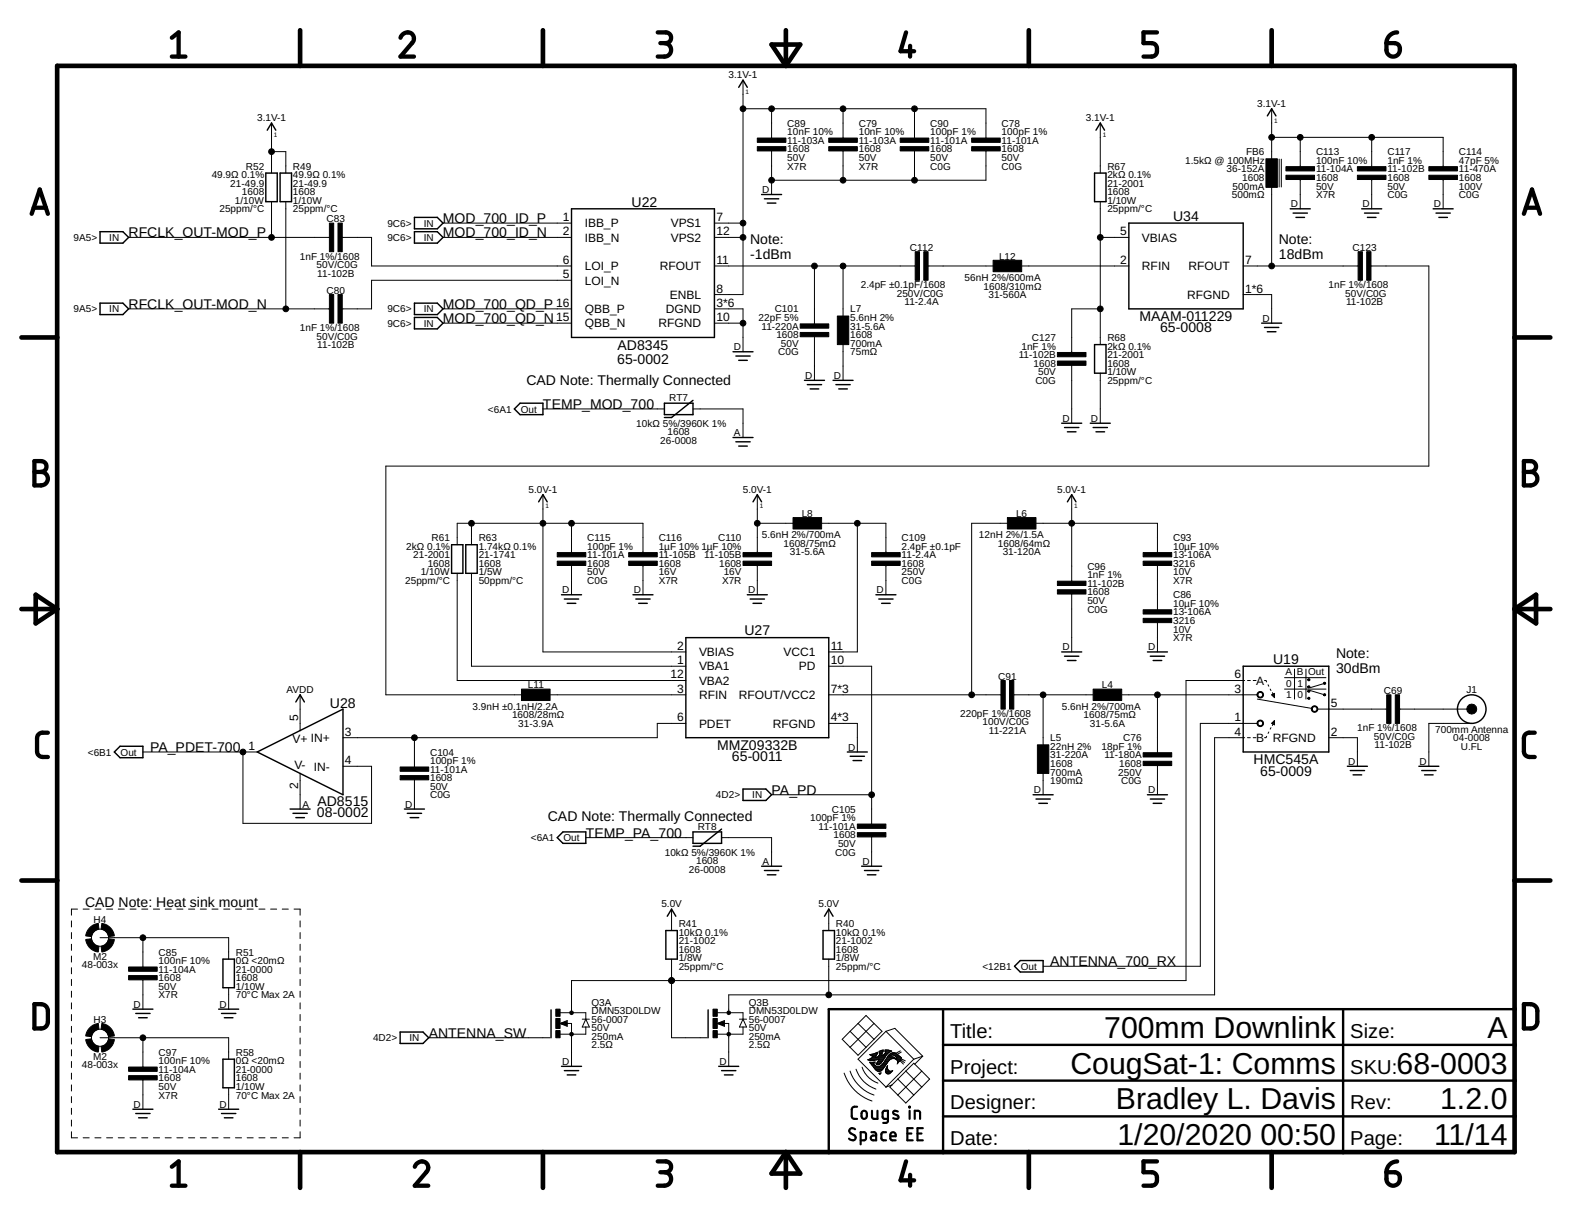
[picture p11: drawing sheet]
<svg xmlns="http://www.w3.org/2000/svg" width="279mm" height="216mm" viewBox="0 0 279 216" stroke-linecap="round" stroke-linejoin="round" font-family="sans-serif">
<g fill="none" stroke="#000" stroke-width=".18">
<path d="M132.1 19.3h43.1v5.2M132.1 14.2v38.1h-5.1M137.1 19.3v5.2M149.8 19.3v5.2M162.5 19.3v5.2M226 19.3v8.9M48.3 26.9h2.5v3.9M48.3 21.9v8.9M48.3 35.8v6.4M50.8 35.8v19.1M78.7 39.6h22.9M127 39.6h5.1"/>
<path d="M137.1 26.8v7.8M149.8 26.8v5.2M162.5 26.8v5.2M175.2 26.8v5.2h-38.1M195.6 21.9v8.9M195.6 35.8v25.4M226 33.3v14M226 24.4h30.5v5.2M227.4 28.3v4.9M227.7 28.3v4.9M231.1 24.4v5.2M231.1 31.9v5.2"/>
<path d="M243.8 24.4v5.2M243.8 31.9v5.2M256.5 31.9v5.2M22.9 54.9h35.6M22.9 42.2h35.6M60.8 42.2h5.2v5.1h35.6M78.7 54.9h22.9M78.7 42.2h22.9M78.7 57.4h22.9M101.6 49.8h-35.6v5.1h-5.2M127 54.9h5.1v7.6M127 42.2h5.1"/>
<path d="M127 47.3h35.7M127 57.4h5.1M144.8 47.3v10.3M144.8 59.8v7.8M149.8 47.3v8.9M165 47.3h11.5M181.6 47.3h19M195.6 54.9h-5.1v7.7M195.6 42.2h5M221 47.3h20.4M221 52.3h5v5.1M243.7 47.3h10.3v35.5h-185.4v40.7h24.1"/>
<path d="M96.5 72.7h21.6M123.2 72.7h8.9v5M149.8 61.2v6.4M190.5 64.9v10.3M195.6 66.3v8.9M81.3 96.8v-3.8h33v5.2M83.8 93v3.8M96.5 87.9v27.9h25.4M101.6 93v5.2M134.6 87.9v10.3M134.6 93h6.3M146 93h11.5v5.2"/>
<path d="M152.4 93v22.8h-5.1M179 93h-6.3v30.5M184.1 93h21.6v5.2M190.5 87.9v15.4M81.3 101.9v19h40.6M83.8 101.9v16.5h38.1M101.6 100.5v5.2M114.3 100.5v5.2M134.6 100.5v5.2M147.3 118.4h7.6v28M157.5 100.5v5.2M190.5 105.6v10.2"/>
<path d="M205.7 100.5v7.9M205.7 110.6v5.2M230.1 118.9v5.3M232.1 118.9v5.3M25.4 133.6h20.3M43.2 133.6v12.7h22.8v-10.1h-5M53.3 123.5v6.3M53.3 137.4v6.4M73.7 131.1v5.2M73.7 138.6v5.2M97.8 123.5h24.1M121.9 128.5h-5.1v2.6h-55.8"/>
<path d="M147.3 128.5h5.1v5.1M147.3 123.5h30.6M180.2 123.5h14.1M185.4 123.5v8.9M185.4 137.4v3.8M199.4 123.5h24.1M205.7 123.5v10.3M205.7 136v5.2M221.2 120.9h-10.4v53.3h-109.2v5.8M221.2 131.1h-5.3v45.7h-86.4v3.2M221.7 120.9h.5M221.7 131.1h.5"/>
<path d="M222.7 120.9h.5M222.7 131.1h.5M223.5 128.5h-10.2v43.2h-27.9M223.5 124.2l9.6 1.7M224.7 120.9h.3l.1 .3M225.1 130.8l-.1 .3h-.3M225.4 121.7l.1 .2M225.5 130.1l-.1 .2M225.8 122.4l.1 .3M225.9 129.3l-.1 .3M226 123.5l.5-.3v.8zM226.1 128.5h.4"/>
<path d="M226.1 123.5h.4M226.1 123.4h.4M226.1 123.1l.2 .2M226.2 128.6h.3M226.2 128.4h.3M226.2 123.7h.3M226.3 128.7l-.2 .2M226.3 128.2h.2M226.3 123.3h.2M226.4 123.8h.1M226.4 128.7h.1M226.4 128.1h.1"/>
<path d="M226.5 123.9h.1M226.5 128v.8l-.5-.3zM228.3 120.4h7.4M228.3 122.4h7.4M232.9 122.7l2.5 .8M234.1 126h12.4M235.4 121.4l-2.5 .8M236.2 131.1h5.1v5.1M248.8 126h12.8M261.6 128.5h-7.6v7.7M104.1 148.8h19.1M128.2 148.8h8.9v5.1"/>
<path d="M137.1 141.2h17.8M154.9 148.7v5.2M12.7 163.6v1.1M12.7 165.7v1.1M12.7 167.8v1.1M12.7 169.9v1.1M12.7 172v1M12.7 174v1.1M12.7 176.1v1.1M12.7 178.2v1.1M13.8 161.5h-1.1v1.1M14.8 161.5h1.1"/>
<path d="M16.9 161.5h1M17.8 166.6h22.8v3.8M18.9 161.5h1.1M21 161.5h1.1M23.1 161.5h1.1M25.2 161.5h1.1M25.4 166.6v5.2M25.4 174.1v5.2M27.3 161.5h1.1M29.4 161.5h1M31.4 161.5h1.1M33.5 161.5h1.1"/>
<path d="M35.6 161.5h1.1M37.7 161.5h1.1M39.8 161.5h1.1M40.6 175.5v3.8M41.8 161.5h1.1M43.9 161.5h1.1M46 161.5h1.1M48.1 161.5h1.1M50.2 161.5h1M52.3 161.5h1v1.1M53.3 163.6v1.1M53.3 165.7v1.1"/>
<path d="M53.3 167.8v1.1M53.3 169.9v1.1M53.3 172v1M53.3 174v1.1M53.3 176.1v1.1M53.3 178.2v1.1M99.6 180h4.5v1.1M119.4 170.4v14h6.3M119.4 161.5v3.9M127.5 180h4.6v1.1M147.3 161.5v3.9M147.3 170.4v6.4"/>
<path d="M12.7 180.3v1.1M12.7 182.4v1.1M12.7 184.4v1.1M12.7 186.5v1.1M12.7 188.6v1.1M12.7 190.7v1.1M12.7 192.8v1.1M12.7 194.9v1M12.7 196.9v1.1M12.7 199v1.1M17.8 184.4h22.8v3.8M25.4 184.4v5.2"/>
<path d="M25.4 191.9v5.2M40.6 193.3v3.8M53.3 180.3v1.1M53.3 182.4v1.1M53.3 184.4v1.1M53.3 186.5v1.1M53.3 188.6v1.1M53.3 190.7v1.1M53.3 192.8v1.1M53.3 194.9v1M53.3 196.9v1.1M53.3 199v1.1"/>
<path d="M76.2 184.4h21.6M99.5 181.9l1.3-.5v1zM100.7 181.9h.9v7.6M103.5 181.1h1.3M104.1 182.5v1.3h-4.6M104.1 181.1l.7 1.4h-1.3zM127.5 181.9l1.3-.5v1zM128.6 181.9h.9v7.6M131.4 181.1h1.3M132.1 182.5v1.3h-4.6M132.1 181.1l.6 1.4h-1.3zM150 190.7a7.9 7.9 0 0 0 5 4.9"/>
<path d="M151.1 190.3a6.8 6.8 0 0 0 4.2 4.3M151.1 183.3l-1.4 1.4 1.4 1.4M151.1 183.3l2.8 2.8M152.1 190a5.6 5.6 0 0 0 3.6 3.5M152.5 181.9l1.4-1.5 1.4 1.5M152.5 181.9l-1.4 1.4M152.5 181.9l2.8 2.8M153.2 189.6a4.5 4.5 0 0 0 2.8 2.9M154.3 188.3h1.6M154.5 188.4h1M154.6 188.2h2.5M154.7 188.9h.7"/>
<path d="M154.7 187.5h1M154.8 189h.5M154.8 188.1l-.6 .2 1.1 .1 1-.2-.5 .7M154.8 188h2.4M154.9 189.1h.4M154.9 187.6h.8M154.9 187.3h1M155 189.2h.4M155 187.9h.6M155 189.4h.6M155.1 187.7h.6M155.1 187.8h.6"/>
<path d="M155.2 189.5h.6M155.2 188.8h.3M155.2 189.6h2M155.2 189l.1 .1M155.3 189.7h1.8M155.3 189.1l.5 .4h.6M155.3 181.9l1.5 1.4-4.3 4.2-1.4-1.4M155.3 181.9l-4.2 4.2M155.4 188.9l.2-.2-1 .1a4 4 0 0 0 1.6 1.6l.4-.1M155.4 187.2h.6M155.4 188.9l-.2 .1M155.4 189.8h1.6"/>
<path d="M155.5 189.9h1.5M155.6 190.1h1.2M155.7 187.1h.2M155.7 187.9h1.6M155.7 190.2h1M155.7 187.6l-.1 .4M155.7 189h.8M155.8 189.1h.5M155.9 188.9h.7M155.9 190.3h.7M155.9 187h.1M155.9 187l.1 .3-.3 .3"/>
<path d="M155.9 187l-1.3 .4 .6 .3-.4 .4M155.9 188.8h.8M156 187.8h1.3M156 187.8l-.4 .2M156 188.6h.8M156.1 188.5h.8M156.1 187.7h1.3M156.1 188.4h.9M156.2 188.3h.8M156.2 187.6h.6M156.3 190.8h.2M156.3 187h.5"/>
<path d="M156.3 186.9h.7M156.3 187.1h.5M156.3 187.5h.5M156.4 187.3h.4M156.4 190.9h.1M156.4 189.5h.9M156.4 187.2h.4M156.4 186.8h.6M156.6 190.6v.1M156.6 189.4h.8M156.6 190.6l-.4 .1 .2 .2M156.6 190.6l-.2 .3"/>
<path d="M156.6 188.9l-.2 .1a.48 .48 0 0 1-.7 0l.1-.1M156.7 189.2h.8M156.8 186.6h.2M156.8 187.2v.3M156.8 189.1h.7M156.9 187.6h.6M156.9 189h.7M157 186.9h-.2v.3M157 186.9v-.3l-.7 .2 .1 .5-.4 .5M157 187.5h.6M157 188.9h.7M157.1 188.8h.7"/>
<path d="M157.1 187.3h.6M157.2 188.6h.7M157.2 187.2h.6M157.3 188.5h.7M157.3 186.8h1.1M157.3 189.5l-.7 .8M157.3 186.6h.7M157.4 188.4h.7M157.4 187.1h.5M157.4 190.4h1.1M157.4 190.3h.7M157.4 190.2a.52 .52 0 0 0 .2 .6 .52 .52 0 0 0 .7-.1"/>
<path d="M157.4 190.2h.5M157.4 190.5h1M157.4 190.1h.4M157.4 188.3h.8M157.4 187h.7M157.5 183.3l4.9 4.9M157.5 183.3l-5 4.9 5 5M157.5 183.3l1.5-.6 5 5M157.5 189.9h.3M157.5 186.9h.8M157.5 190.6h.8M157.5 189.8h.2"/>
<path d="M157.5 188.2h.9M157.5 189.8l-.1 .4M157.6 189.7h.1M157.6 187.5l-1 1.4M157.6 188h1.5M157.6 189.6l.2-.2v.7M157.6 189.6l-.1 .2M157.6 190.8h.5M157.6 189.6h.1M157.6 187.9h1.4M157.7 189.5h.1M157.7 187.8h1"/>
<path d="M157.8 187.2l-.2 .3M157.8 187.2l.7-.4-1.2-.2a.79 .79 0 0 1-.5 1v-.1M157.8 187.7h.3M157.8 190.1l.3 .2M157.9 187.6h.4M158 187.5h.6M158 187.5a6.1 6.1 0 0 1-1.6 2M158 187.5a1.06 1.06 0 0 1 1.7 .1l.3 .2M158.1 188.4l-.8 1.1M158.1 190.3h.4M158.1 187.3h1.3M158.3 187.2h1"/>
<path d="M158.5 190.4l-.2 .3M158.5 187.1h.6M158.5 190.3l.2-.1-.2 .2M158.5 190.3h.1M158.7 187.5h.9M158.7 187.8l.6 .4M159 187.6l.4 .4M159 187.6l-.2-.1a.67 .67 0 0 0-.7 .3h.6M159 187.6h.8M159.1 187.7h.8M159.2 188.2h.1M159.2 187.8h.8"/>
<path d="M159.3 188.2l-.6-.1-.6 .3M159.3 188.2l.1 .2M159.3 188.2h.1M159.3 188.3h.8l.7 .5M159.3 187.9h.9M159.4 188v.2h-.1M159.4 188.2h.7M159.4 188h.8M159.4 188.4h.6M159.4 188.4l.2 .5M159.5 188.5h.4M159.6 188.9h.1"/>
<path d="M159.6 188.9l-.2 .2M159.6 188.6h.2M159.6 191.7l2.8 2.9M159.6 188.8h.1M159.8 188.6l-.2 .3M160 188.5l.6 .6M160 186.7l-.8 .5M160 187.8a.48 .48 0 0 1-.2 .8M160.2 188.2l.7 .3M160.2 186.9l-.7 .5M161 190.3l-2.8 2.9 2.8 2.8 2.8-2.8M161 190.3l1.4-1.4 1.4 1.4"/>
<path d="M161 190.3l2.8 2.9M162.4 188.2l-4.9 5 1-.4M163.8 190.3l1.4 1.4-1.4 1.5M163.8 190.3l-4.2 4.3M164 187.7l-1.6 .5M164 187.7l-1.4 1.4M12.7 201.1v1.1h1.1M14.8 202.2h1.1M16.9 202.2h1M18.9 202.2h1.1M21 202.2h1.1M23.1 202.2h1.1"/>
<path d="M25.2 202.2h1.1M27.3 202.2h1.1M29.4 202.2h1M31.4 202.2h1.1M33.5 202.2h1.1M35.6 202.2h1.1M37.7 202.2h1.1M39.8 202.2h1.1M41.8 202.2h1.1M43.9 202.2h1.1M46 202.2h1.1M48.1 202.2h1.1"/>
<path d="M50.2 202.2h1M53.3 201.1v1.1h-1"/>
<circle cx="17.8" cy="166.6" r="1.52"/>
<circle cx="17.8" cy="184.4" r="1.52"/>
</g>
<g fill="#000" stroke="#000" stroke-width=".18">
<path d="M223.6 123a.58 .58 0 0 1 .9 .2 .58 .58 0 0 1-.3 .8 .58 .58 0 0 1-.8-.5h.2a.42 .42 0 0 1 .5-.5 .42 .42 0 0 1 .2 .7 .42 .42 0 0 1-.7-.1v-.1h-.2z" fill-rule="evenodd"/>
<path d="M223.6 128.1a.58 .58 0 0 1 .9 .1 .58 .58 0 0 1-.3 .9 .58 .58 0 0 1-.8-.6h.2a.42 .42 0 0 1 .5-.4 .42 .42 0 0 1 .2 .7 .42 .42 0 0 1-.7-.1v-.2h-.2z" fill-rule="evenodd"/>
<path d="M232.5 122.7h.3v.3h-.3l-.1-.2h.3h-.3z" fill-rule="evenodd"/>
<path d="M232.5 124h.3v.2h-.3l-.1-.1h.3h-.3z" fill-rule="evenodd"/>
<path d="M232.5 121.9h.3v.3h-.3l-.1-.1h.3h-.3z" fill-rule="evenodd"/>
<path d="M232.5 120.6h.3v.3h-.3l-.1-.1h.3h-.3z" fill-rule="evenodd"/>
<path d="M233.2 125.6a.58 .58 0 0 1 1 .1 .58 .58 0 0 1-.4 .9 .58 .58 0 0 1-.7-.6h.1a.42 .42 0 0 1 .6-.4 .42 .42 0 0 1 .2 .6 .42 .42 0 0 1-.7 0l-.1-.2h-.1z" fill-rule="evenodd"/>
<path d="M235.3 123.3h.3v.3h-.3l-.1-.1h.3h-.3z" fill-rule="evenodd"/>
<path d="M235.3 121.3h.3v.3h-.3l-.1-.2h.3h-.3z" fill-rule="evenodd"/>
<path d="M15.2 166.9l1.1-.1a1.51 1.51 0 0 0 1.3 1.3l-.1 1.1a2.52 2.52 0 0 1-2.3-2.3z" fill-rule="evenodd"/>
<path d="M15.8 165a2.47 2.47 0 0 1 1.7-.9l.1 1a1.57 1.57 0 0 0-1.3 1.3l-1.1-.1 .2-.6z" fill-rule="evenodd"/>
<path d="M18 168.1a1.51 1.51 0 0 0 1.3-1.3l1 .1a2.53 2.53 0 0 1-2.2 2.3z" fill-rule="evenodd"/>
<path d="M18.1 164.1a2.59 2.59 0 0 1 2.2 2.2l-1 .1a1.57 1.57 0 0 0-1.3-1.3z" fill-rule="evenodd"/>
<path d="M15.2 184.7l1.1-.1a1.51 1.51 0 0 0 1.3 1.3l-.1 1a2.52 2.52 0 0 1-2.3-2.2z" fill-rule="evenodd"/>
<path d="M15.8 182.8a2.47 2.47 0 0 1 1.7-.9l.1 1a1.57 1.57 0 0 0-1.3 1.3l-1.1-.1 .2-.6z" fill-rule="evenodd"/>
<path d="M18 185.9a1.51 1.51 0 0 0 1.3-1.3l1 .1a2.59 2.59 0 0 1-2.2 2.2z" fill-rule="evenodd"/>
<path d="M18.1 181.9a2.59 2.59 0 0 1 2.2 2.2l-1 .1a1.57 1.57 0 0 0-1.3-1.3z" fill-rule="evenodd"/>
<circle cx="132.1" cy="19.3" r=".51"/>
<circle cx="137.1" cy="19.3" r=".51"/>
<circle cx="149.8" cy="19.3" r=".51"/>
<circle cx="162.5" cy="19.3" r=".51"/>
<circle cx="48.3" cy="26.9" r=".51"/>
<circle cx="132.1" cy="39.6" r=".51"/>
<circle cx="137.1" cy="32" r=".51"/>
<circle cx="149.8" cy="32" r=".51"/>
<circle cx="162.5" cy="32" r=".51"/>
<circle cx="226" cy="24.4" r=".51"/>
<circle cx="231.1" cy="24.4" r=".51"/>
<circle cx="243.8" cy="24.4" r=".51"/>
<circle cx="48.3" cy="42.2" r=".51"/>
<circle cx="50.8" cy="54.9" r=".51"/>
<circle cx="132.1" cy="42.2" r=".51"/>
<circle cx="132.1" cy="57.4" r=".51"/>
<circle cx="144.8" cy="47.3" r=".51"/>
<circle cx="149.8" cy="47.3" r=".51"/>
<circle cx="195.6" cy="54.9" r=".51"/>
<circle cx="195.6" cy="42.2" r=".51"/>
<circle cx="226" cy="47.3" r=".51"/>
<circle cx="83.8" cy="93" r=".51"/>
<circle cx="96.5" cy="93" r=".51"/>
<circle cx="101.6" cy="93" r=".51"/>
<circle cx="134.6" cy="93" r=".51"/>
<circle cx="152.4" cy="93" r=".51"/>
<circle cx="190.5" cy="93" r=".51"/>
<circle cx="43.2" cy="133.6" r=".51"/>
<circle cx="73.7" cy="131.1" r=".51"/>
<circle cx="172.7" cy="123.5" r=".51"/>
<circle cx="185.4" cy="123.5" r=".51"/>
<circle cx="205.7" cy="123.5" r=".51"/>
<circle cx="261.6" cy="126" r=".89"/>
<circle cx="154.9" cy="141.2" r=".51"/>
<circle cx="25.4" cy="166.6" r=".51"/>
<circle cx="101.6" cy="180" r=".32"/>
<circle cx="119.4" cy="174.2" r=".51"/>
<circle cx="129.5" cy="180" r=".32"/>
<circle cx="147.3" cy="176.8" r=".51"/>
<circle cx="25.4" cy="184.4" r=".51"/>
<circle cx="101.6" cy="183.8" r=".32"/>
<circle cx="129.5" cy="183.8" r=".32"/>
</g>
<g fill="none" stroke="#000" stroke-width=".83">
<path d="M10.2 11.7h259v193h-259zM53.3 5.4v6.3M96.5 5.4v6.3M137.1 7.9h5.1l-2.5 3.8zM139.7 5.4v6.3M182.9 5.4v6.3M226 5.4v6.3M3.8 60h6.4M269.2 60h6.3M3.8 108.2h6.4M6.3 105.7l3.9 2.5-3.9 2.6zM269.2 108.2h6.3"/>
<path d="M269.2 108.2l3.8-2.5v5.1zM3.8 156.5h6.4M269.2 156.5h6.3M53.3 204.7v6.4M96.5 204.7v6.4M139.7 204.7v6.4M139.7 204.7l2.5 3.8h-5.1zM182.9 204.7v6.4M226 204.7v6.4"/>
</g>
<g fill="none" stroke="#000" stroke-width=".76">
<path d="M30.5 6.7l1.2-.9v4.3M30.5 10.1h2.5M71.2 6.7a1.18 1.18 0 0 1 1.6-.9 1.18 1.18 0 0 1 .6 1.7l-2.2 2.6h2.4M116.9 5.8h1.4a.95 .95 0 0 1 1 .9 .95 .95 0 0 1-1 1h-.9M118.1 7.7a1.2 1.2 0 0 1 1.2 1.2 1.2 1.2 0 0 1-1.2 1.2h-1.2M161 5.8l-.9 3.3h2.4M161.8 8.1v2M205.6 5.8h-2.4v1.9h1.5a1.25 1.25 0 0 1 1 .9 1.25 1.25 0 0 1-.5 1.3l-.5 .2h-1.5M246.4 7.7h1.5a1.2 1.2 0 0 1 .9 1.3 1.2 1.2 0 0 1-1.2 1 1.2 1.2 0 0 1-1.2-1.1zM248.3 5.8a1.88 1.88 0 0 0-1.9 1.9M5.6 38l1.5-4.3 1.4 4.3M6 36.9h2.1"/>
<path d="M270.8 38l1.5-4.3 1.4 4.3M271.2 36.9h2.2M6.1 81.9h1.2a.96 .96 0 0 1 1 1 .96 .96 0 0 1-1 1 1.2 1.2 0 0 1 1.2 1.2 1.2 1.2 0 0 1-1.2 1.2h-1.2zM6.1 83.9h1.2M270.8 81.9h1.3a.96 .96 0 0 1 .9 1 .96 .96 0 0 1-.9 1 1.2 1.2 0 0 1 1.2 1.2 1.2 1.2 0 0 1-1.2 1.2h-1.3zM270.8 83.9h1.3M8.5 130.2a1.65 1.65 0 0 0-1.6 .3l-.3 .6v2.4a1.01 1.01 0 0 0 1 1h.9M272.8 130.2a1.74 1.74 0 0 0-1.7 .3l-.3 .6v2.4a.98 .98 0 0 0 1 1h1M6.1 178.4a2.43 2.43 0 0 1 2 .3l.3 .4 .1 .5v2.2l-.4 .7a2.35 2.35 0 0 1-2 .3zM270.8 178.4a2.43 2.43 0 0 1 2 .3l.3 .4 .1 .5v2.2l-.4 .7a2.35 2.35 0 0 1-2 .3zM30.5 207.3l1.2-.9v4.3M30.5 210.7h2.5"/>
<path d="M73.7 207.3a1.19 1.19 0 0 1 1.5-.9 1.19 1.19 0 0 1 .8 1.5l-2.3 2.8h2.4M116.9 206.4h1.4a.96 .96 0 0 1 1 .9 .96 .96 0 0 1-1 1h-.9M118.1 208.3a1.2 1.2 0 0 1 1.2 1.2 1.2 1.2 0 0 1-1.2 1.2h-1.2M161 206.4l-.9 3.3h2.4M161.8 208.8v1.9M205.6 206.4h-2.4v1.9h1.5a1.22 1.22 0 0 1 1 1.2 1.22 1.22 0 0 1-1 1.2h-1.5M246.4 208.3h1.5a1.2 1.2 0 0 1 .9 1.3 1.2 1.2 0 0 1-1.2 1.1 1.2 1.2 0 0 1-1.2-1.2zM248.3 206.4a1.92 1.92 0 0 0-1.9 1.9"/>
</g>
<path d="M167.6 179.3v25.4M238.7 179.3v25.4M269.2 179.3h-121.9v25.4M167.6 198.4h101.6M167.6 192h101.6M167.6 185.7h101.6" fill="none" stroke="#000" stroke-width=".42"/>
<g fill="none" stroke="#000" stroke-width=".38">
<path d="M152.3 196.7h-.4a.51 .51 0 0 0-.5 .4l.1 1.5 .2 .2h.6M153.2 197.5l.5-.1a.81 .81 0 0 1 0 1.4h-.3l-.3-.3zM155 197.4v1.1l.1 .2 .2 .1h.7v-1.4M157.8 198.8h-.7l-.2-.2v-.9l.2-.3h.7v1.8l-.2 .3h-.6M159.6 197.5a.54 .54 0 0 0-.9 .1l.1 .3 .8 .4 .1 .4a.75 .75 0 0 1-1 0M161.6 196.7l.1 .1zM161.7 197.4v1.4M162.6 198.8v-1.4h.7l.2 .2v1.2M152 200.7a.54 .54 0 0 0-.8-.1 .54 .54 0 0 0 0 .8l.6 .3a.49 .49 0 0 1 .2 .7 .49 .49 0 0 1-.7 .2l-.4-.3M153 202.6h.7l.2-.2v-.9l-.2-.3h-.7v2.1M154.9 201.2h.6l.2 .3v1.1h-.5a.42 .42 0 0 1-.5-.4 .42 .42 0 0 1 .5-.4h.5M157.5 201.2h-.6l-.2 .3v.9l.2 .2h.6"/>
<path d="M158.2 201.9h1a.5 .5 0 0 0-.3-.7 .5 .5 0 0 0-.7 .5l.1 .8 .9 .1M161.3 201.4h.7M162.2 200.5h-.9v2.1h.9M163.1 201.4h.7M164 200.5h-.9v2.1h.9"/>
</g>
<g fill="#000" stroke="#000" stroke-width=".18">
<path d="M58.5 39.6h.8v5.1h-.8zM60.1 39.6h.7v5.1h-.7zM134.6 24.5h5.1v.8h-5.1zM134.6 26.1h5.1v.7h-5.1zM147.3 24.5h5.1v.8h-5.1zM147.3 26.1h5.1v.7h-5.1zM160 24.5h5.1v.8h-5.1zM160 26.1h5.1v.7h-5.1zM172.7 24.5h5.1v.8h-5.1zM172.7 26.1h5.1v.7h-5.1zM225 28.2h2v5.1h-2zM228.6 29.6h5v.8h-5z"/>
<path d="M228.6 31.1h5v.8h-5zM241.3 29.6h5v.8h-5zM241.3 31.1h5v.8h-5zM254 29.6h5v.8h-5zM254 31.1h5v.8h-5zM58.5 52.3h.8v5.1h-.8zM60.1 52.3h.7v5.1h-.7zM142.2 57.6h5.1v.7h-5.1zM142.2 59.1h5.1v.7h-5.1zM148.8 56.2h2.1v5h-2.1zM162.7 44.7h.7v5.1h-.7zM164.2 44.7h.8v5.1h-.8z"/>
<path d="M176.5 46.2h5.1v2.1h-5.1zM241.4 44.7h.7v5.1h-.7zM242.9 44.7h.8v5.1h-.8zM187.9 62.6h5.1v.8h-5.1zM187.9 64.2h5.1v.7h-5.1zM99 98.2h5.1v.8h-5.1zM99 99.7h5.1v.8h-5.1zM111.7 98.2h5.1v.8h-5.1zM111.7 99.7h5.1v.8h-5.1zM132.1 98.2h5v.8h-5zM132.1 99.7h5v.8h-5zM140.9 92h5.1v2h-5.1z"/>
<path d="M154.9 98.2h5.1v.8h-5.1zM154.9 99.7h5.1v.8h-5.1zM179 92h5.1v2h-5.1zM203.2 98.2h5.1v.8h-5.1zM203.2 99.7h5.1v.8h-5.1zM187.9 103.3h5.1v.7h-5.1zM187.9 104.8h5.1v.8h-5.1zM203.2 108.4h5.1v.7h-5.1zM203.2 109.9h5.1v.7h-5.1zM71.1 136.3h5.1v.8h-5.1zM71.1 137.8h5.1v.8h-5.1zM92.7 122.4h5.1v2.1h-5.1z"/>
<path d="M177.9 120.9h.8v5.1h-.8zM179.4 120.9h.8v5.1h-.8zM184.4 132.4h2v5h-2zM194.3 122.4h5.1v2.1h-5.1zM203.2 133.8h5.1v.7h-5.1zM203.2 135.3h5.1v.7h-5.1zM246.5 123.5h.7v5h-.7zM248 123.5h.8v5h-.8zM152.4 146.4h5.1v.8h-5.1zM152.4 148h5.1v.7h-5.1zM22.9 171.8h5v.8h-5zM22.9 173.4h5v.7h-5z"/>
<path d="M98.8 179.3h.7v1.3h-.7zM126.7 179.3h.8v1.3h-.8zM22.9 189.6h5v.8h-5zM22.9 191.1h5v.8h-5zM98.8 183.1h.7v1.3h-.7zM98.8 181h.7v1.8h-.7zM126.7 183.1h.8v1.3h-.8zM126.7 181h.8v1.8h-.8z"/>
</g>
<g fill="none" stroke="#000" stroke-width=".25">
<path d="M131.3 15.5l.8-1.3 .7 1.3M47.2 30.8h2.1v5h-2.1zM47.5 23.1l.8-1.2 .7 1.2M49.8 30.8h2v5h-2zM73.7 38.6h4l1 1-1 1.1h-4zM101.6 37.1h25.4v22.9h-25.4zM135.4 34.6h3.5M135.9 35.3h2.5M136.4 36.1h1.5M194.5 30.8h2.1v5h-2.1zM194.8 23.1l.8-1.2 .7 1.2M200.6 39.6h20.4v15.3h-20.4z"/>
<path d="M225.3 20.6l.7-1.3 .8 1.3M229.3 37.1h3.6M229.8 37.9h2.6M230.3 38.6h1.6M242 37.1h3.6M242.5 37.9h2.6M243 38.6h1.6M254.7 37.1h3.6M255.2 37.9h2.6M255.7 38.6h1.6M17.8 41.2h4l1.1 1-1.1 1h-4zM17.8 53.9h4l1.1 1-1.1 1h-4z"/>
<path d="M73.7 41.2h4l1 1-1 1h-4zM73.7 53.9h4l1 1-1 1h-4zM73.7 56.4h4l1 1-1 1h-4zM224.2 57.4h3.6M224.7 58.2h2.6M225.3 58.9h1.5M92.4 71.6h4.1v2.1h-4.1l-1-1zM118.1 71.6h5.1v2.1h-5.1zM123.2 71.1l-3.8 3.1h-1.3M130.3 77.7h3.5M130.3 62.5h3.5M130.8 78.5h2.5"/>
<path d="M130.8 63.3h2.5M131.3 79.3h1.5M131.3 64h1.5M143 67.6h3.5M143.5 68.3h2.5M144 69.1h1.5M148.1 67.6h3.5M148.6 68.3h2.5M149.1 69.1h1.5M188.7 75.2h3.6M189.2 76h2.5M189.7 76.7h1.5"/>
<path d="M193.8 75.2h3.5M194.3 76h2.5M194.5 61.2h2.1v5.1h-2.1zM194.8 76.7h1.5M80.3 96.8h2v5.1h-2zM82.8 96.8h2v5.1h-2zM95.7 89.2l.8-1.3 .8 1.3M133.8 89.2l.8-1.3 .8 1.3M189.7 89.2l.8-1.3 .7 1.3M99.8 105.7h3.6M100.3 106.4h2.5M100.8 107.2h1.5"/>
<path d="M112.5 105.7h3.6M113 106.4h2.5M113.5 107.2h1.5M121.9 113.3h25.4v17.8h-25.4zM132.8 105.7h3.6M133.3 106.4h2.6M133.8 107.2h1.6M155.7 105.7h3.5M156.2 106.4h2.5M156.7 107.2h1.5M188.7 115.8h3.6M189.2 116.6h2.5"/>
<path d="M189.7 117.4h1.5M203.9 115.8h3.6M204.4 116.6h2.6M205 117.4h1.5M221 118.4h15.2v15.2h-15.2zM21.3 132.6h4.1v2h-4.1l-1-1zM45.7 133.6l15.3-7.6v15.2zM52.6 124.7l.7-1.2 .8 1.2M150.6 133.6h3.6M151.1 134.4h2.5M151.6 135.1h1.5M239.5 136.2h3.5"/>
<path d="M240 136.9h2.5M240.5 137.7h1.5M252.2 136.2h3.5M252.7 136.9h2.5M253.2 137.7h1.5M51.6 143.8h3.5M52.1 144.5h2.5M52.6 145.3h1.5M71.9 143.8h3.5M72.4 144.5h2.5M72.9 145.3h1.5M99 148.8l1.1-1h4v2.1h-4z"/>
<path d="M123.2 147.8h5v2.1h-5zM128.2 147.3l-3.8 3.1h-1.2M132.1 140.2h4l1 1-1 1h-4zM135.4 153.9h3.5M135.9 154.7h2.5M136.4 155.4h1.5M153.1 153.9h3.6M153.6 154.7h2.6M154.2 155.4h1.5M183.6 141.2h3.6M184.1 142h2.6M184.6 142.7h1.6"/>
<path d="M203.9 141.2h3.6M204.4 142h2.6M205 142.7h1.5M23.6 179.3h3.6M38.9 179.3h3.5M39.6 170.4h2.1v5.1h-2.1zM97.9 179.5v4.9M118.3 165.4h2.1v5h-2.1zM118.6 162.8l.8-1.3 .7 1.3M125.9 179.5v4.9M146.3 165.4h2v5h-2zM146.5 162.8l.8-1.3 .8 1.3"/>
<path d="M180.3 171.7l1-1h4.1v2h-4.1zM23.6 197.1h3.6M24.1 180.1h2.6M24.1 197.9h2.6M24.6 180.8h1.6M24.6 198.6h1.6M38.9 197.1h3.5M39.4 180.1h2.5M39.4 197.9h2.5M39.6 188.2h2.1v5.1h-2.1zM39.9 180.8h1.5M39.9 198.6h1.5"/>
<path d="M71.1 183.4h4.1l1 1-1 1h-4.1zM99.8 189.5h3.6M100.3 190.2h2.5M100.8 191h1.5M127.7 189.5h3.6M128.2 190.2h2.6M128.8 191h1.5"/>
<circle cx="261.6" cy="126" r="2.54"/>
</g>
<path d="M100.7 181.6l-.9 .3 .9 .2v-.2h-.3M128.6 181.6l-.9 .3 .9 .2v-.2h-.2" fill="none" stroke="#000" stroke-width=".32"/>
<g font-size="5.4">
<text x="196.3" y="184.4">700mm Downlink</text>
<text x="264.4" y="184.4">A</text>
<text x="190.3" y="190.8">CougSat-1: Comms</text>
<text x="248.2" y="190.8">68-0003</text>
<text x="198.3" y="197.1">Bradley L. Davis</text>
<text x="256" y="197.1">1.2.0</text>
<text x="198.6" y="203.5">1/20/2020</text>
<text x="224" y="203.5">00:50</text>
<text x="254.9" y="203.5">11/14</text>
</g>
<g font-size="3.6">
<text x="168.9" y="184.4">Title:</text>
<text x="240" y="184.4">Size:</text>
<text x="168.9" y="190.8">Project:</text>
<text x="240" y="190.8">SKU:</text>
<text x="168.9" y="197.1">Designer:</text>
<text x="240" y="197.1">Rev:</text>
<text x="168.9" y="203.5">Date:</text>
<text x="240" y="203.5">Page:</text>
</g>
<g font-size="2.5">
<text x="78.7" y="39.7">MOD_700_ID_P</text>
<text x="112.3" y="36.7">U22</text>
<text x="208.5" y="39.3">U34</text>
<text x="22.9" y="42.2">RFCLK_OUT-MOD_P</text>
<text x="78.7" y="42.2">MOD_700_ID_N</text>
<text x="133.3" y="43.3">Note:</text>
<text x="133.3" y="46">-1dBm</text>
<text x="227.3" y="43.3">Note:</text>
<text x="227.3" y="46">18dBm</text>
<text x="22.9" y="54.9">RFCLK_OUT-MOD_N</text>
<text x="78.7" y="54.9">MOD_700_QD_P</text>
<text x="78.7" y="57.4">MOD_700_QD_N</text>
<text x="202.5" y="57">MAAM-011229</text>
<text x="206.2" y="59.1">65-0008</text>
<text x="109.7" y="64.7">65-0002</text>
<text x="109.8" y="62.1">AD8345</text>
<text x="93.6" y="68.5">CAD Note: Thermally Connected</text>
<text x="96.5" y="72.7">TEMP_MOD_700</text>
<text x="132.3" y="112.9">U27</text>
<text x="226.3" y="118">U19</text>
<text x="237.5" y="117">Note:</text>
<text x="237.5" y="119.6">30dBm</text>
<text x="58.6" y="125.9">U28</text>
<text x="26.7" y="133.6">PA_PDET-700</text>
<text x="127.4" y="133.2">MMZ09332B</text>
<text x="130.1" y="135.3">65-0011</text>
<text x="222.8" y="135.8">HMC545A</text>
<text x="224" y="137.8">65-0009</text>
<text x="56.4" y="143.1">AD8515</text>
<text x="137.1" y="141.2">PA_PD</text>
<text x="56.3" y="145.2">08-0002</text>
<text x="97.4" y="145.9">CAD Note: Thermally Connected</text>
<text x="104.1" y="148.9">TEMP_PA_700</text>
<text x="15.1" y="161.2">CAD Note: Heat sink mount</text>
<text x="186.7" y="171.7">ANTENNA_700_RX</text>
<text x="76.2" y="184.4">ANTENNA_SW</text>
</g>
<g font-size="2.1">
<text x="100" y="39.3">1</text>
<text x="100" y="41.8">2</text>
<text x="103.9" y="40.4">IBB_P</text>
<text x="119.2" y="40.4">VPS1</text>
<text x="127.3" y="39.3">7</text>
<text x="127.3" y="41.8">12</text>
<text x="199.1" y="41.8">5</text>
<text x="100" y="46.9">6</text>
<text x="103.9" y="43">IBB_N</text>
<text x="119.2" y="43">VPS2</text>
<text x="127.3" y="46.9">11</text>
<text x="199.1" y="46.9">2</text>
<text x="203" y="43">VBIAS</text>
<text x="221.3" y="46.9">7</text>
<text x="100" y="49.5">5</text>
<text x="103.9" y="50.6">LOI_N</text>
<text x="103.9" y="48">LOI_P</text>
<text x="117.3" y="48">RFOUT</text>
<text x="119.1" y="53.1">ENBL</text>
<text x="127.3" y="52">8</text>
<text x="203" y="48">RFIN</text>
<text x="211" y="53.1">RFGND</text>
<text x="211.2" y="48">RFOUT</text>
<text x="221.3" y="52">1*6</text>
<text x="98.9" y="54.5">16</text>
<text x="98.9" y="57.1">15</text>
<text x="103.9" y="55.7">QBB_P</text>
<text x="103.9" y="58.2">QBB_N</text>
<text x="117" y="58.2">RFGND</text>
<text x="118.3" y="55.7">DGND</text>
<text x="127.3" y="57.1">10</text>
<text x="127.3" y="54.5">3*6</text>
<text x="120.4" y="115.5">2</text>
<text x="120.4" y="118">1</text>
<text x="124.2" y="116.6">VBIAS</text>
<text x="124.2" y="119.1">VBA1</text>
<text x="139.3" y="116.6">VCC1</text>
<text x="142" y="119.1">PD</text>
<text x="147.7" y="115.5">11</text>
<text x="147.7" y="118">10</text>
<text x="119.2" y="120.6">12</text>
<text x="120.4" y="123.1">3</text>
<text x="124.2" y="124.2">RFIN</text>
<text x="124.2" y="121.7">VBA2</text>
<text x="131.3" y="124.2">RFOUT/VCC2</text>
<text x="147.7" y="123.1">7*3</text>
<text x="219.4" y="123.1">3</text>
<text x="219.4" y="120.6">6</text>
<text x="223.3" y="121.7">A</text>
<text x="236.5" y="125.6">5</text>
<text x="53" y="128.2" transform="rotate(-90 53 128.2)">5</text>
<text x="61.3" y="130.7">3</text>
<text x="120.4" y="128.2">6</text>
<text x="124.2" y="129.3">PDET</text>
<text x="137.3" y="129.3">RFGND</text>
<text x="147.7" y="128.2">4*3</text>
<text x="219.4" y="128.2">1</text>
<text x="219.4" y="130.7">4</text>
<text x="223.3" y="131.8">B</text>
<text x="226.2" y="131.8">RFGND</text>
<text x="236.5" y="130.7">2</text>
<text x="44.2" y="133.3">1</text>
<text x="52" y="132.1">V+ IN+</text>
<text x="52.3" y="136.7">V- IN-</text>
<text x="61.3" y="135.8">4</text>
<text x="53" y="140.2" transform="rotate(-90 53 140.2)">2</text>
</g>
<g font-size="1.8">
<text x="129.5" y="13.9">3.1V-1</text>
<text x="45.7" y="21.5">3.1V-1</text>
<text x="139.9" y="22.5">C89</text>
<text x="152.6" y="22.5">C79</text>
<text x="165.3" y="22.5">C90</text>
<text x="178" y="22.5">C78</text>
<text x="193" y="21.5">3.1V-1</text>
<text x="223.5" y="19">3.1V-1</text>
<text x="139.9" y="25.6">11-103A</text>
<text x="139.9" y="27.1">1608</text>
<text x="139.9" y="28.6">50V</text>
<text x="139.9" y="24">10nF 10%</text>
<text x="152.6" y="25.6">11-103A</text>
<text x="152.6" y="27.1">1608</text>
<text x="152.6" y="28.6">50V</text>
<text x="152.6" y="24">10nF 10%</text>
<text x="165.3" y="25.6">11-101A</text>
<text x="165.3" y="27.1">1608</text>
<text x="165.3" y="28.6">50V</text>
<text x="165.3" y="24">100pF 1%</text>
<text x="178" y="25.6">11-101A</text>
<text x="178" y="27.1">1608</text>
<text x="178" y="28.6">50V</text>
<text x="178" y="24">100pF 1%</text>
<text x="210.7" y="29.1">1.5kΩ @ 100MHz</text>
<text x="221.5" y="27.6">FB6</text>
<text x="233.9" y="29.1">100nF 10%</text>
<text x="233.9" y="27.6">C113</text>
<text x="246.6" y="29.1">1nF 1%</text>
<text x="246.6" y="27.6">C117</text>
<text x="259.3" y="29.1">47pF 5%</text>
<text x="259.3" y="27.6">C114</text>
<text x="37.6" y="31.7">49.9Ω 0.1%</text>
<text x="40.9" y="33.2">21-49.9</text>
<text x="43" y="34.7">1608</text>
<text x="43.7" y="30.1">R52</text>
<text x="52.1" y="34.7">1608</text>
<text x="52.1" y="33.2">21-49.9</text>
<text x="52.1" y="31.7">49.9Ω 0.1%</text>
<text x="52.1" y="30.1">R49</text>
<text x="135.5" y="34.3">D</text>
<text x="139.9" y="30.1">X7R</text>
<text x="152.6" y="30.1">X7R</text>
<text x="165.3" y="30.1">C0G</text>
<text x="178" y="30.1">C0G</text>
<text x="196.8" y="34.7">1608</text>
<text x="196.8" y="33.2">21-2001</text>
<text x="196.8" y="31.7">2kΩ 0.1%</text>
<text x="196.8" y="30.1">R67</text>
<text x="218" y="30.6">36-152A</text>
<text x="218.9" y="35.2">500mΩ</text>
<text x="219.1" y="33.7">500mA</text>
<text x="220.8" y="32.2">1608</text>
<text x="233.9" y="30.6">11-104A</text>
<text x="233.9" y="32.2">1608</text>
<text x="233.9" y="33.7">50V</text>
<text x="233.9" y="35.2">X7R</text>
<text x="246.6" y="30.6">11-102B</text>
<text x="246.6" y="32.2">1608</text>
<text x="246.6" y="33.7">50V</text>
<text x="246.6" y="35.2">C0G</text>
<text x="259.3" y="30.6">11-470A</text>
<text x="259.3" y="32.2">1608</text>
<text x="259.3" y="33.7">100V</text>
<text x="259.3" y="35.2">C0G</text>
<text x="39" y="37.7">25ppm/°C</text>
<text x="41.8" y="36.2">1/10W</text>
<text x="52.1" y="36.2">1/10W</text>
<text x="52.1" y="37.7">25ppm/°C</text>
<text x="58.1" y="39.5">C83</text>
<text x="68.8" y="40.3">9C6&gt;</text>
<text x="75.3" y="40.3">IN</text>
<text x="196.8" y="36.2">1/10W</text>
<text x="196.8" y="37.7">25ppm/°C</text>
<text x="229.5" y="36.9">D</text>
<text x="242.2" y="36.9">D</text>
<text x="254.9" y="36.9">D</text>
<text x="13.1" y="42.8">9A5&gt;</text>
<text x="19.4" y="42.8">IN</text>
<text x="53.3" y="46.1">1nF 1%/1608</text>
<text x="56.3" y="47.7">50V/C0G</text>
<text x="68.8" y="42.8">9C6&gt;</text>
<text x="75.3" y="42.8">IN</text>
<text x="161.7" y="44.6">C112</text>
<text x="177.6" y="46.1">L12</text>
<text x="240.4" y="44.6">C123</text>
<text x="56.4" y="49.2">11-102B</text>
<text x="58.1" y="52.2">C80</text>
<text x="153" y="51.2">2.4pF ±0.1pF/1608</text>
<text x="159.4" y="52.7">250V/C0G</text>
<text x="171.4" y="49.9">56nH 2%/600mA</text>
<text x="174.8" y="51.5">1608/310mΩ</text>
<text x="175.7" y="53">31-560A</text>
<text x="236.1" y="51.2">1nF 1%/1608</text>
<text x="239.1" y="52.7">50V/C0G</text>
<text x="13.1" y="55.5">9A5&gt;</text>
<text x="19.4" y="55.5">IN</text>
<text x="53.3" y="58.8">1nF 1%/1608</text>
<text x="68.8" y="55.5">9C6&gt;</text>
<text x="68.8" y="58.1">9C6&gt;</text>
<text x="75.3" y="55.5">IN</text>
<text x="75.3" y="58.1">IN</text>
<text x="134.8" y="57">22pF 5%</text>
<text x="135.3" y="58.6">11-220A</text>
<text x="137.7" y="55.5">C101</text>
<text x="151.1" y="58.6">31-5.6A</text>
<text x="151.1" y="57">5.6nH 2%</text>
<text x="151.1" y="55.5">L7</text>
<text x="160.8" y="54.3">11-2.4A</text>
<text x="224.4" y="57.2">D</text>
<text x="239.2" y="54.3">11-102B</text>
<text x="56.3" y="60.3">50V/C0G</text>
<text x="56.4" y="61.9">11-102B</text>
<text x="130.4" y="62.3">D</text>
<text x="138" y="60.1">1608</text>
<text x="138.3" y="63.1">C0G</text>
<text x="138.8" y="61.6">50V</text>
<text x="151.1" y="60.1">1608</text>
<text x="151.1" y="61.6">700mA</text>
<text x="151.1" y="63.1">75mΩ</text>
<text x="181.1" y="63.6">11-102B</text>
<text x="181.5" y="62.1">1nF 1%</text>
<text x="183.4" y="60.6">C127</text>
<text x="183.7" y="65.2">1608</text>
<text x="196.8" y="65.2">1608</text>
<text x="196.8" y="63.6">21-2001</text>
<text x="196.8" y="62.1">2kΩ 0.1%</text>
<text x="196.8" y="60.6">R68</text>
<text x="119" y="71.3">RT7</text>
<text x="143.1" y="67.3">D</text>
<text x="148.2" y="67.3">D</text>
<text x="184" y="68.2">C0G</text>
<text x="184.5" y="66.7">50V</text>
<text x="196.8" y="66.7">1/10W</text>
<text x="196.8" y="68.2">25ppm/°C</text>
<text x="86.7" y="73.3">&lt;6A1</text>
<text x="92.5" y="73.3">Out</text>
<text x="113.1" y="75.8">10kΩ 5%/3960K 1%</text>
<text x="118.6" y="77.4">1608</text>
<text x="130.5" y="77.5">A</text>
<text x="188.8" y="75">D</text>
<text x="193.9" y="75">D</text>
<text x="117.4" y="78.9">26-0008</text>
<text x="93.9" y="87.5">5.0V-1</text>
<text x="132" y="87.5">5.0V-1</text>
<text x="187.9" y="87.5">5.0V-1</text>
<text x="135.4" y="95.6">5.6nH 2%/700mA</text>
<text x="142.5" y="91.8">L8</text>
<text x="174" y="95.6">12nH 2%/1.5A</text>
<text x="180.6" y="91.8">L6</text>
<text x="72.2" y="97.7">2kΩ 0.1%</text>
<text x="73.4" y="99.2">21-2001</text>
<text x="76" y="100.7">1608</text>
<text x="76.7" y="96.2">R61</text>
<text x="85.1" y="100.7">1608</text>
<text x="85.1" y="99.2">21-1741</text>
<text x="85.1" y="97.7">1.74kΩ 0.1%</text>
<text x="85.1" y="96.2">R63</text>
<text x="104.4" y="99.2">11-101A</text>
<text x="104.4" y="100.7">1608</text>
<text x="104.4" y="97.7">100pF 1%</text>
<text x="104.4" y="96.2">C115</text>
<text x="117.1" y="99.2">11-105B</text>
<text x="117.1" y="100.7">1608</text>
<text x="117.1" y="97.7">1µF 10% 1µF 10%</text>
<text x="117.1" y="96.2">C116</text>
<text x="125.2" y="99.2">11-105B</text>
<text x="127.7" y="96.2">C110</text>
<text x="127.8" y="100.7">1608</text>
<text x="139.3" y="97.2">1608/75mΩ</text>
<text x="140.4" y="98.7">31-5.6A</text>
<text x="160.3" y="99.2">11-2.4A</text>
<text x="160.3" y="100.7">1608</text>
<text x="160.3" y="97.7">2.4pF ±0.1pF</text>
<text x="160.3" y="96.2">C109</text>
<text x="177.4" y="97.2">1608/64mΩ</text>
<text x="178.2" y="98.7">31-120A</text>
<text x="193.3" y="101.2">C96</text>
<text x="208.5" y="99.2">13-106A</text>
<text x="208.5" y="100.7">3216</text>
<text x="208.5" y="97.7">10µF 10%</text>
<text x="208.5" y="96.2">C93</text>
<text x="72" y="103.8">25ppm/°C</text>
<text x="74.8" y="102.3">1/10W</text>
<text x="85.1" y="102.3">1/5W</text>
<text x="85.1" y="103.8">50ppm/°C</text>
<text x="99.9" y="105.4">D</text>
<text x="104.4" y="102.3">50V</text>
<text x="104.4" y="103.8">C0G</text>
<text x="112.6" y="105.4">D</text>
<text x="117.1" y="102.3">16V</text>
<text x="117.1" y="103.8">X7R</text>
<text x="128.3" y="103.8">X7R</text>
<text x="128.6" y="102.3">16V</text>
<text x="133" y="105.4">D</text>
<text x="155.8" y="105.4">D</text>
<text x="160.3" y="102.3">250V</text>
<text x="160.3" y="103.8">C0G</text>
<text x="193.3" y="104.3">11-102B</text>
<text x="193.3" y="105.8">1608</text>
<text x="193.3" y="107.3">50V</text>
<text x="193.3" y="102.8">1nF 1%</text>
<text x="208.5" y="102.3">10V</text>
<text x="208.5" y="103.8">X7R</text>
<text x="208.5" y="107.8">10µF 10%</text>
<text x="208.5" y="106.3">C86</text>
<text x="193.3" y="108.9">C0G</text>
<text x="208.5" y="109.4">13-106A</text>
<text x="208.5" y="110.9">3216</text>
<text x="208.5" y="112.4">10V</text>
<text x="208.5" y="113.9">X7R</text>
<text x="188.8" y="115.6">D</text>
<text x="204.1" y="115.6">D</text>
<text x="50.9" y="123.1">AVDD</text>
<text x="93.8" y="122.3">L11</text>
<text x="177.4" y="120.8">C91</text>
<text x="195.8" y="122.3">L4</text>
<text x="228.5" y="120">A</text>
<text x="228.6" y="122.1">0</text>
<text x="228.6" y="124.1">1</text>
<text x="230.5" y="120">B</text>
<text x="230.6" y="124.1">0</text>
<text x="230.6" y="122.1">1</text>
<text x="232.5" y="120">Out</text>
<text x="246" y="123.3">C69</text>
<text x="260.7" y="123.1">J1</text>
<text x="84" y="126.1">3.9nH ±0.1nH/2.2A</text>
<text x="91" y="127.6">1608/28mΩ</text>
<text x="92.1" y="129.2">31-3.9A</text>
<text x="170.7" y="127.4">220pF 1%/1608</text>
<text x="174.6" y="128.9">100V/C0G</text>
<text x="175.7" y="130.4">11-221A</text>
<text x="186.7" y="131.7">L5</text>
<text x="188.7" y="126.1">5.6nH 2%/700mA</text>
<text x="192.6" y="127.6">1608/75mΩ</text>
<text x="193.7" y="129.2">31-5.6A</text>
<text x="199.6" y="131.7">C76</text>
<text x="241.2" y="129.9">1nF 1%/1608</text>
<text x="244.2" y="131.5">50V/C0G</text>
<text x="255.1" y="130.2">700mm Antenna</text>
<text x="258.3" y="131.7">04-0008</text>
<text x="15.6" y="134.3">&lt;6B1</text>
<text x="21.4" y="134.3">Out</text>
<text x="76.4" y="137.3">11-101A</text>
<text x="76.4" y="135.8">100pF 1%</text>
<text x="76.4" y="134.3">C104</text>
<text x="150.7" y="133.4">D</text>
<text x="186.7" y="136.3">1608</text>
<text x="186.7" y="137.8">700mA</text>
<text x="186.7" y="134.8">31-220A</text>
<text x="186.7" y="133.2">22nH 2%</text>
<text x="195.8" y="133.2">18pF 1%</text>
<text x="196.3" y="134.8">11-180A</text>
<text x="198.7" y="137.8">250V</text>
<text x="198.9" y="136.3">1608</text>
<text x="239.6" y="135.9">D</text>
<text x="244.3" y="133">11-102B</text>
<text x="252.3" y="135.9">D</text>
<text x="259.7" y="133.2">U.FL</text>
<text x="53.8" y="143.5">A</text>
<text x="72" y="143.5">D</text>
<text x="76.4" y="138.8">1608</text>
<text x="76.4" y="140.3">50V</text>
<text x="76.4" y="141.9">C0G</text>
<text x="127.3" y="141.9">4D2&gt;</text>
<text x="133.7" y="141.9">IN</text>
<text x="183.7" y="141">D</text>
<text x="186.7" y="139.3">190mΩ</text>
<text x="199.3" y="139.3">C0G</text>
<text x="204.1" y="141">D</text>
<text x="94.3" y="149.5">&lt;6A1</text>
<text x="100.2" y="149.5">Out</text>
<text x="124" y="147.5">RT8</text>
<text x="144" y="145.9">100pF 1%</text>
<text x="145.5" y="147.5">11-101A</text>
<text x="147.8" y="144.4">C105</text>
<text x="148.1" y="149">1608</text>
<text x="118.2" y="152">10kΩ 5%/3960K 1%</text>
<text x="122.4" y="155.1">26-0008</text>
<text x="123.7" y="153.6">1608</text>
<text x="135.5" y="153.7">A</text>
<text x="148.5" y="152">C0G</text>
<text x="148.9" y="150.5">50V</text>
<text x="153.3" y="153.7">D</text>
<text x="117.5" y="161.2">5.0V</text>
<text x="145.5" y="161.2">5.0V</text>
<text x="16.6" y="164">H4</text>
<text x="120.6" y="167.8">21-1002</text>
<text x="120.6" y="166.2">10kΩ 0.1%</text>
<text x="120.6" y="164.7">R41</text>
<text x="148.6" y="167.8">21-1002</text>
<text x="148.6" y="166.2">10kΩ 0.1%</text>
<text x="148.6" y="164.7">R40</text>
<text x="14.5" y="172.1">48-003x</text>
<text x="16.6" y="170.6">M2</text>
<text x="28.2" y="172.9">11-104A</text>
<text x="28.2" y="171.3">100nF 10%</text>
<text x="28.2" y="169.8">C85</text>
<text x="41.9" y="172.9">21-0000</text>
<text x="41.9" y="171.3">0Ω &lt;20mΩ</text>
<text x="41.9" y="169.8">R51</text>
<text x="120.6" y="169.3">1608</text>
<text x="120.6" y="170.8">1/8W</text>
<text x="120.6" y="172.3">25ppm/°C</text>
<text x="148.6" y="169.3">1608</text>
<text x="148.6" y="170.8">1/8W</text>
<text x="148.6" y="172.3">25ppm/°C</text>
<text x="174.6" y="172.3">&lt;12B1</text>
<text x="181.4" y="172.3">Out</text>
<text x="23.7" y="179.1">D</text>
<text x="28.2" y="174.4">1608</text>
<text x="28.2" y="175.9">50V</text>
<text x="28.2" y="177.4">X7R</text>
<text x="39" y="179.1">D</text>
<text x="41.9" y="174.4">1608</text>
<text x="41.9" y="175.9">1/10W</text>
<text x="41.9" y="177.4">70°C Max 2A</text>
<text x="105.1" y="178.7">Q3A</text>
<text x="133.1" y="178.7">Q3B</text>
<text x="16.6" y="181.7">H3</text>
<text x="66.3" y="185">4D2&gt;</text>
<text x="72.8" y="185">IN</text>
<text x="105.1" y="181.7">56-0007</text>
<text x="105.1" y="183.3">50V</text>
<text x="105.1" y="184.8">250mA</text>
<text x="105.1" y="180.2">DMN53D0LDW</text>
<text x="133.1" y="181.7">56-0007</text>
<text x="133.1" y="183.3">50V</text>
<text x="133.1" y="184.8">250mA</text>
<text x="133.1" y="180.2">DMN53D0LDW</text>
<text x="14.5" y="189.9">48-003x</text>
<text x="16.6" y="188.3">M2</text>
<text x="28.2" y="190.6">11-104A</text>
<text x="28.2" y="189.1">100nF 10%</text>
<text x="28.2" y="187.6">C97</text>
<text x="41.9" y="190.6">21-0000</text>
<text x="41.9" y="189.1">0Ω &lt;20mΩ</text>
<text x="41.9" y="187.6">R58</text>
<text x="99.9" y="189.2">D</text>
<text x="105.1" y="186.3">2.5Ω</text>
<text x="127.9" y="189.2">D</text>
<text x="133.1" y="186.3">2.5Ω</text>
<text x="23.7" y="196.9">D</text>
<text x="28.2" y="192.2">1608</text>
<text x="28.2" y="193.7">50V</text>
<text x="28.2" y="195.2">X7R</text>
<text x="39" y="196.9">D</text>
<text x="41.9" y="192.2">1608</text>
<text x="41.9" y="193.7">1/10W</text>
<text x="41.9" y="195.2">70°C Max 2A</text>
</g>
<g font-size="1.1">
<text x="132.5" y="16.7">1</text>
<text x="226.5" y="21.8">1</text>
<text x="48.7" y="24.3">1</text>
<text x="196" y="24.3">1</text>
<text x="97" y="90.3">1</text>
<text x="135" y="90.3">1</text>
<text x="190.9" y="90.3">1</text>
</g>
</svg>
